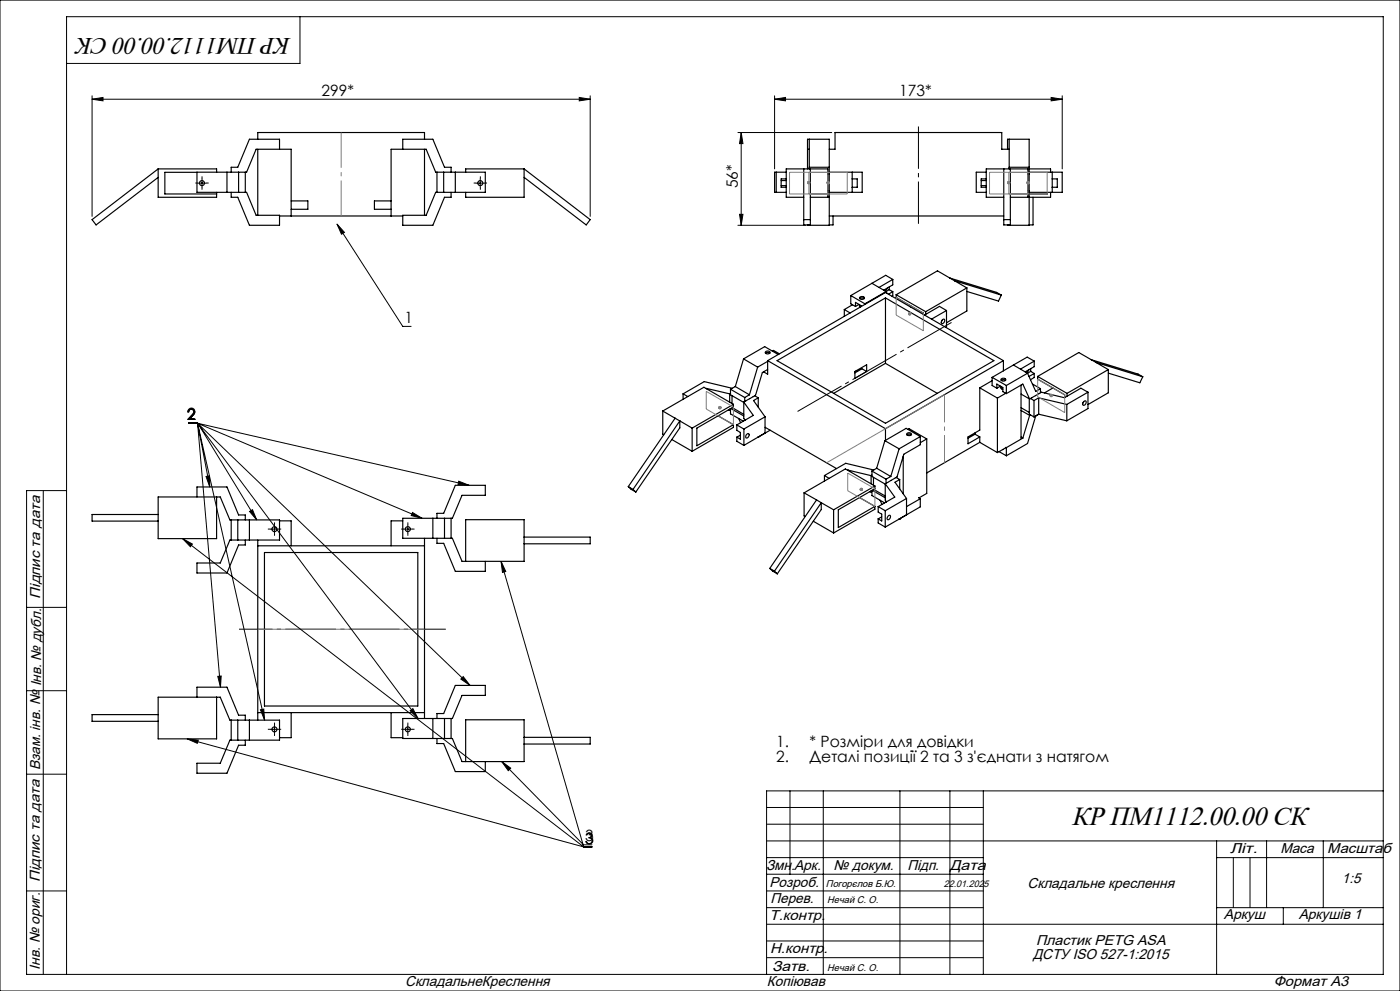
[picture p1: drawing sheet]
<svg xmlns="http://www.w3.org/2000/svg" width="420mm" height="297mm" viewBox="0 0 420 297" stroke-linecap="round" stroke-linejoin="round" font-family="sans-serif">
<g fill="none" stroke="#000" stroke-width=".35">
<path d="M47.4 50.6v8.5h17.6v-1.5M47.4 50.6h17.6v1M47.4 50.6l-19.8 15.2 1.2 1.6 18.6-14.2M59.1 51.6h-9.6v6.5h15.5M68.1 51.6v6M69.4 57.6v1.5h1.9l3.5 8.4h9.1v-3h-7.1l-2.8-6.9h-14.9v-6h14.9l2.8-6.9h10.5v20M71.6 51.6v6M73.6 51.6v6M77.3 41.7v-2h50.1v2M77.3 44.7v19.8M83.9 44.7v-3h-9.1l-3.5 8.4h-1.9v1.5M120.8 44.7v-3h9.1l3.4 8.4h2v1.5"/>
<path d="M127.4 44.7v19.8M131.1 51.6v6M133.1 51.6v6M135.3 57.6v1.5h-2l-3.4 8.4h-9.1v-3h7l2.9-6.9h14.9v-6h-14.9l-2.9-6.9h-10.5v20M136.6 51.6v6M157.2 50.6v8.5h-17.5v-1.5M157.2 50.6h-17.5v1M157.2 50.6l19.9 15.2-1.2 1.6-18.7-14.2M232.9 51.6v6M234.4 54.1h1.5M234.4 55.6h1.5M235.9 51.6h-3.5v6h3.5"/>
<path d="M235.9 53.6h-1.5v2.5h1.5M241.1 59.1h-5.2v-8.5h12.5v8.5M241.1 50.6v16.8h2v-16.8M242.3 50.6v-8.9h6.5v25.8l-6.5-.1M242.3 44.7h.5M242.8 50.1h6M242.8 41.7v8.9M243.1 59.1h5.7M248.4 52.1h.4M248.4 57.1h.4M248.8 51.6h9.9v6h-9.9M248.8 44.7h1.7v-5h50v5h2.3"/>
<path d="M255.7 53.6h1.5v2.5h-1.5M255.7 51.6v6M294.4 54.1h1.5M294.4 55.6h1.5M295.9 51.6h-3v6h3M295.9 53.6h-1.5v2.5h1.5M301.1 59.1h-5.2v-8.5h12.5v8.5M301.1 50.6v16.8h2v-16.8M302.3 44.7v-3h6.5v25.8l-6.5-.1M302.8 50.1h6M302.8 41.7v8.9M308.4 52.1h.4"/>
<path d="M308.4 57.1h.4M308.8 50.6h6.4v1M308.8 51.6h9.9v6h-9.9M309.9 59.1v8.3h-1.1M314.1 57.6v.5h-5.3M315.2 57.6v1.5h-12.1M315.7 53.6h1.5v2.5h-1.5M315.7 51.6v6M83.9 64.7h36.9M87.3 60.2h5.1v2.5h-5.1M117.3 60.2h-5v2.5h5M241.1 65.8h2"/>
<path d="M242.8 67.4v.1M248.8 64.7h52.3M249.9 64.7v2.7h-1.1M301.1 65.8h2M302.8 67.4v.1M253.3 92.8l1.8 1M253.3 92.8v2M255.2 88.6l4.3 2.4M255.2 88.6v2.4l1.4 .9M255.8 91.3l-2.5 1.5M256.6 91.9v-1.3l1.8 1v.3M257.7 91.2l-1.1 .7"/>
<path d="M257.8 91.3l.3 .8M257.9 89.1a.78 .78 0 0 1 .8-.3 .78 .78 0 0 1 .6 .7 .78 .78 0 0 1-.8 .3 .78 .78 0 0 1-.6-.7zM257.9 89.5l.7-.2 .7 .2M259.5 91v.2M261.6 84.9l4.2 2.5M265.6 89.3v19.6M265.8 87.4l-6.3 3.6M265.8 87.4l.3 .5M266.2 86.3a.63 .63 0 0 1-.3 .7 .63 .63 0 0 1-.7-.1M266.8 86.8l-1 .6M266.8 86v.8M266.8 86.8l1 .6"/>
<path d="M267.8 83.7l-4.1 2.4M267.8 83.7l-2.1-1.2-10.5 6.1M267.8 87.4l-1.3 .8M267.8 83.7v1.7l-2.7 1.6M267.8 87.4v1.2l-.2 .2M268.9 88.3v.8l8.1 4.7v.4M268.9 88.3l8.8 5.1M273.4 91.8l-.3 .2M277.7 93.4v.8M282.7 95.9l-.3 .4M282.9 95.7l.2-.1a.69 .69 0 0 1 .2 .9 .69 .69 0 0 1-.9 .3l.1-.7zM284 93.1l-2.2-1.3-4.4 2.6"/>
<path d="M284 93.1l-4.5 2.5M284 93.1v4.9l-.3 .1M284.9 83.3l1.4 .8M284.9 83.3l-3.7-2.1-12.3 7.1M284.9 83.3l14.1 4.3 1.4 .8M286.3 84.1l3.8 2.2M286.3 84.1l14.1 4.3M290.1 86.3l-12.4 7.1M290.1 86.3v6.9l-6.1 3.5M290.1 87.3l9.4 2.9 .9-1.8M204.9 118l1.4 .8M204.9 118v1.7"/>
<path d="M212 116.4l6.9 1.6M212 116.4h-.1M212 116.4v.1M218.9 118v2.5M219.1 117.9l-.2 .1M219.1 116.7l4.3 2.4M219.1 116.7v1.6l4 2.3M219.6 118.6v2.3M219.7 116.4l-8.4-2-6.4 3.6M220.6 115.8l4.2 2.5M220.6 115.8l-1.5 .9M223.1 107.6l4.2 2.4"/>
<path d="M223.1 107.6l-2.5 8.2M223.4 119.1v1.3M224.8 118.3l-1.4 .8M226.4 118.6l1.1 .6M227.3 110l-2.5 8.3M227.5 119.2l-1.4 .8 3.4 4.9M227.5 119.2v2.8M229.6 105.8l.7-.2 .7 .2M229.8 105.3l.5-.1 .7 .3a.69 .69 0 0 1-.7 .6 .69 .69 0 0 1-.7-.6zM230.3 110.7l-1.6 1-2 6.8-3.6 2M230.3 108.3l-3 1.7M230.3 108.1v4l-1.2-.7"/>
<path d="M230.3 108.1l35.3 20.4M230.3 108.1l35.3-20.4 35.4 20.4M231.7 105.2l.4-.2 1.7 1M233.1 108.1l32.5-18.8 32.6 18.8-32.6 18.8zM233.5 106.3l-4.1-2.4-6.3 3.7M256.5 111.3l3.5-2v2l-3.5 2.1zM256.8 111.2l.4 .1M260 111.3l-1.4-.8-2.1 1.3M265.6 108.9l-15.5 9M265.6 108.9l15.6 9M293.9 116.2v12.7l-3.5 2v2.1l3.5-2.1M293.9 116.2l5.3 3.1"/>
<path d="M297.6 113.1l4.3 2.4M297.6 113.1v2.4l1.4 .8M297.6 114.1l-3.7 2.1M299 116.3v-1.2l1.8 1v1.3l1.1 .6M299.2 119.3v16.3M300.1 115.7l-1.1 .6M300.2 115.8l.1 .6 .5 .3M300.3 113.6a.75 .75 0 0 1 .8-.3 .75 .75 0 0 1 .6 .6 .75 .75 0 0 1-.8 .4 .75 .75 0 0 1-.6-.7zM300.4 114l.6-.2 .7 .2M301 108.1l-35.4 20.4M301 108.1v3.1M301.7 117.9l-2.5 1.4"/>
<path d="M301.9 115.5v2.5M301.9 118l4.9-2.9 2.1 4.5M304 109.4l-6.4 3.7M304 109.4l4.3 2.5M306.3 118.1l2.6 1.5M306.3 115.4v16M308.3 111.9l-6.4 3.6M308.3 111.9l2.4 5.4 1.4-.8M308.6 110.8l-.4 .7-.5-.1M308.8 119.5v4.6l1.4 .9M309.1 119.4l1.1 .6M309.2 111.3l-.9 .6"/>
<path d="M309.2 110.5v.8M309.2 111.3l1.1 .6M309.7 115.1l2.4 1.4M310.3 108.2l-4.2 2.4M310.3 108.2l-2.1-1.2-4.2 2.4M310.3 111.9l-1.6 .9M310.3 108.2v1.7l-2.7 1.5M310.3 111.9v1.2l-1.2 .7M311.3 112.8l8.8 5.1M311.3 112.8v.8l8.1 4.7v.8M311.6 119.2l8.4 2M311.6 119.2l-1.4 .8"/>
<path d="M311.6 119.2v4.9M312.1 116.5v1.2M315.9 116.3l-2.6 1.5M320.1 117.9v.8M326.4 117.5l-2.1-1.2-5 2.9-6.9-1.7-3.5 2.1M326.4 117.5l-6.4 3.7M326.4 117.5v4.9l-6.4 3.7M327.4 107.8l1.4 .8M327.4 107.8l-3.8-2.1-12.3 7.1M327.4 107.8l14 4.3 1.4 .8M328.8 108.6l3.7 2.2M328.8 108.6l14 4.3"/>
<path d="M332.5 110.8l-12.4 7.1M332.5 110.8v6.9l-6.1 3.5M332.5 111.8l9.4 2.9 .9-1.8M198.8 123.2l3.7 2.1M198.8 123.2v6.9l.3 .2M201.5 131.7l6.1 3.6M202.5 125.3l-14 20.5M202.5 125.3l1.4 .8M203.9 126.1l-14 20.6M203.9 126.1v2.1l-13.2 19.3M203.9 126.1l3.7 2.2M207.6 128.3v7"/>
<path d="M215.4 124.6l4.6 2.7M218.5 122.9h.4M218.9 122.6v.3M219.1 122.8l-.2 .1M219.1 122.5v1.5l3.9 2.2M219.3 122.4l3.8 2.3M219.7 122.2l3.4 2M220 121.2l-8.8-5.1-12.4 7.1M220 127.3v.8l-12.4 7.2M220 121.2l-12.4 7.1M220 121.2v.8l-10.9 6.3v5.3l10.9-6.3M221.1 127.3l2.1 1.3"/>
<path d="M221.1 131v1.3l2.1 1.2M221.1 127.3v1.7l1 .6v2l-1-.6M221.6 125.4l.6 1.3M222.1 130.4l-1 .6M223.1 120.5l2.9 4-4.9 2.8M223.1 120.5v4.9l.4 .5M223.2 128.6v4.9M223.4 125.8v.2M224 130.2l.4-.3a.71 .71 0 0 1 .2 .9 .71 .71 0 0 1-.9 .3zM227.3 131.1h.1M229.5 124.9l-6.3 3.7M229.5 124.9v4.9l-6.3 3.7"/>
<path d="M229.5 128.1l21.5 12.3M231 128.9l-3.7 2.2M265.5 132.1l4.2 2.4M265.5 132.1l-2.5 8.2M265.6 128.5v3.5M269.7 134.5l-2.5 8.3M271 136.7v11.3M272 130a.75 .75 0 0 1 .8-.4 .75 .75 0 0 1 .6 .7 .76 .76 0 0 1-.8 .3 .76 .76 0 0 1-.6-.6zM272.1 130.3l.6-.2 .7 .2M272.4 128.7l.3-.2 5.3 3M276.1 130.8v2.5l-5 2.8-2 6.8-3.5 2.1M276.1 130.8l-6.4 3.7"/>
<path d="M276.1 130.8l-4.2-2.4-6.4 3.7M278 131.5l-1.9 1.2M278 131.5v16.4l-2.3 1.3M292.5 130.1l1.4 .8M292.5 129.7v.4M292.5 130.1l-2.1 1.2M293.9 130.9v1.7M293.9 132.6l-15.9 9.1M293.9 132.6l5.3 3M299.7 135.4l2.2 1.2M300.8 134.7v.1M301.7 134.1l.2 .1"/>
<path d="M301.7 134.2l-2.5 1.4M301.9 134.2v2.4M306.3 122.2l2.5 1.4M306.3 131l.5 .3M306.3 123l2.6 1.5M306.8 131.3l-4.9 2.9M308.9 124.5l-2.1 6.8M309.1 124.3l-.2 .2M310.2 120v5M311.6 124.1l-.9 .5-2.4 8.3-6.4 3.7M311.6 124.1l8.4 2M311.6 124.1l-1.4 .9"/>
<path d="M320 121.2v4.9M325.1 120.4l-.3 .4M325.1 120.4l.4-.3a.7 .7 0 0 1 .2 .9 .7 .7 0 0 1-.9 .3zM47.4 154.2h-19.8v2h19.8M59.1 148.9v-3h9l3.5 8.4h2v1.5M65 148.9v12.5h-17.6v-12.5h18.7l2.9 6.9h14.9v6.1h-14.9l-2.9 6.8h-7v3h9l3.5-8.4h2v-1.4M69.4 155.8v6.1M71.3 155.8v6.1M74.8 155.8v6.1M83.9 156.1h3.4v7.5M120.8 156.1h-3.5v7.5M129.9 155.3v6"/>
<path d="M131.1 155.3v-1.5h2l3.5-8.4h9v3h-7l-2.9 6.9h-14.9v6h14.9l2.9 6.9h18.6v-12.5h-17.5v12.5M133.4 155.3v6M135.3 155.3v6M188.5 145.8l1.4 .9M188.5 145.8l.8 .8 1.4 .9M189.9 146.7l.8 .8M241.2 147.7l3.8 2.1M241.2 147.7v6.9l.3 .2M244 156.2l6.1 3.5M245 149.8l-14.1 20.6M245 149.8l1.4 .9M246.4 150.7l-14.1 20.5"/>
<path d="M246.4 150.7v2l-13.2 19.3M246.4 150.7l3.7 2.1M247.3 142.5l1.4 .9M247.3 142.5v1.7M250.1 152.8v6.9M254.4 140.9l6.9 1.7M254.4 140.9l-.1 .1M254.4 140.9v.1M257.8 149.1l4.7 2.7M260.9 147.4l.4 .1M261.3 142.6v2.4M261.3 147.1v.4"/>
<path d="M261.6 141.2l4.2 2.4M261.6 141.2v1.6l4 2.3M261.6 147v1.5l3.8 2.2M261.6 142.4l-.3 .2M261.6 147.3l-.3 .2M261.7 146.9l3.9 2.3M262 143v2.4M262.1 146.7l3.5 2M262.1 140.9l-8.4-2.1-6.4 3.7M262.5 145.7l-8.9-5.2-12.4 7.2M262.5 145.7l-12.4 7.1M262.5 151.8v.8l-12.4 7.1"/>
<path d="M262.5 145.7v.8l-11 6.3v5.3l11-6.3M263 140.3l4.2 2.5M263 140.3l-1.4 .9M263.5 151.8l2.1 1.3M263.5 155.5v1.2l2.1 1.3M263.5 151.8v1.7l1 .6v2l-1-.6M264 149.9l.6 1.3M264.5 154.9l-1 .6M265.6 145l2.8 4-4.9 2.8M265.6 145v4.9l.3 .5M265.6 153.1v4.9M265.8 143.6v1.2"/>
<path d="M265.8 150.3v.2M266.5 154.7l.3-.3a.69 .69 0 0 1 .2 .9 .69 .69 0 0 1-.8 .3zM267.2 142.8l-1.4 .8M268.9 143.1l1 .6M269.7 155.6h.1M269.9 143.7l-1.4 .8 3.5 4.9M269.9 143.7v2.8M272 149.4l-6.4 3.7M272 149.4v4.9l-6.4 3.7M275.6 149.2l.5 .3M276.1 149.5l-4.1 2.3M276.1 149.5v2.4l-6.4 3.7"/>
<path d="M77.3 161.9v53.9M77.3 163.6h50.1M79.3 165.6h46v46h-46zM127.4 161.3v54M131.1 161.3v1.5h2l3.5 8.4h9v-3M157.2 161h19.9v2h-19.9M230.9 170.4l1.4 .8M230.9 170.4l2.3 1.6M232.3 171.2l.9 .8M47.4 214.2h-19.8v2h19.8M59.1 208.9v-3h9l3.5 8.4h2v1.5M65 208.9v12.5h-17.6v-12.5h18.7l2.9 6.9h14.9v6h-14.9l-2.9 6.9h-7v3h9l3.5-8.4h2v-1.5"/>
<path d="M69.4 215.8v6M71.3 215.8v6M74.8 215.8v6M77.3 213.6h50.1M87.3 213.6v7.5h-3.4M117.3 213.6v7.5h3.5M129.9 215.3v6M131.1 215.3v-1.4h2l3.5-8.5h9v3h-7l-2.9 6.9h-14.9v6h14.9l2.9 6.9h18.6v-12.5h-17.5v12.5M133.4 215.3v6M135.3 215.3v6M131.1 221.3v1.5h2l3.5 8.4h9v-3M157.2 221h19.9v2h-19.9"/>
<circle cx="60.6" cy="54.9" r=".76"/>
<circle cx="144.1" cy="54.9" r=".75"/>
<circle cx="82.3" cy="158.6" r=".75"/>
<circle cx="122.3" cy="158.6" r=".74"/>
<circle cx="82.3" cy="218.6" r=".75"/>
<circle cx="122.3" cy="218.6" r=".74"/>
</g>
<g fill="none" stroke="#000" stroke-width=".3">
<path d="M0 0h420v297h-420zM90 5v14h-70M27.6 29.7l3.3-.5v1zM27.6 29.7h149.5M27.6 28.7v36.1M173.8 29.2l3.3 .5-3.3 .5zM177.1 28.7v36.1M221.4 39.7h28.1M222.4 39.7l.5 3.3h-1zM222.4 39.7v27.8M232.4 29.7l3.3-.5v1zM232.4 28.7v21.9"/>
<path d="M232.4 29.7h86.3M315.3 29.2l3.4 .5-3.4 .5zM318.7 28.7v21.9M59.3 54.9h2.5M60.6 53.6v2.5M142.8 54.9h2.5M144.1 53.6v2.5M101.1 67.2l2.2 2.4-.9 .6zM101.1 67.2l19.7 30.6h2.5M221.4 67.5h20.4M221.9 64.2h1l-.5 3.3zM56.6 126.7h2.7l17.7 29.1"/>
<path d="M56.6 126.9h2.7M59.3 126.9l3.6 19M59.3 126.9l6.8 79M59.3 126.9l20.1 88.9M59.3 126.9l81.7 78.5M59.3 126.9l66.1 88.4M59.3 126.9l81.4 18.5M59.3 126.9l67.3 28.4M13 147v145M20 147h-12v145h407v-287h-395v287M61.8 142.8l1-.2 .1 3.3zM74.9 153.3l.8-.6 1.3 3.1z"/>
<path d="M81.1 158.6h2.5M82.3 157.3v2.5M121.1 158.6h2.5M122.3 157.3v2.5M123.8 153.6l2.8 1.7-3.2-.8zM137.6 144.2l3.1 1.2-3.3-.2zM54.8 161.4l120.3 92.4M54.8 161.4l2.9 1.7-.6 .8zM150.3 168.2l1.4 3.1-1 .3zM150.3 168.2l24.8 85.6M8 182h12M8 207h12"/>
<path d="M65.3 202.7l1.1-.1-.3 3.3zM78.1 212.7l1-.2 .3 3.3zM81.1 218.6h2.5M82.3 217.3v2.5M121.1 218.6h2.5M122.3 217.3v2.5M123 213l.9-.6 1.5 2.9zM139 202.8l2 2.6-2.7-1.9zM8 232h12M56.2 221.4l3.3 .4-.3 1zM56.2 221.4l118.9 32.4M150.5 228.2l24.5 25h2.6"/>
<path d="M150.5 228.2l2.7 2-.7 .8zM237 237v25M247 237v55M270 237v55M285 237v55M295 237v55M415 237h-185v55M175.1 253.8h2.5M230 257h65M230 242h65M230 247h65M365 257h50"/>
<path d="M365 252v40M370 257v15M375 257v15M380 252v20M397 252v20M415 252h-185M8 267h12M230 262h65M230 267h65M230 272h65M365 272h50M385 272v5"/>
<path d="M415 277h-185M230 282h65M230 287h65"/>
</g>
<g fill="none" stroke="#808080" stroke-width=".3">
<path d="M236.9 51.6h17.3v6.5h-17.3zM242.1 54.7h1M242.3 54.4l.7 .7M242.6 54.3v.9M242.7 51.6v6.5M243 54.4l-.7 .7M247.9 54.7h1M248.1 54.4l.7 .7M248.4 51.6v6.5M248.4 54.3v.9M248.8 54.4l-.7 .7M296.9 51.6h17.2v6.5h-17.2z"/>
<path d="M302.1 54.7h1M302.3 54.4l.7 .7M302.6 51.6v6.5M303 54.4l-.7 .7M307.9 54.7h1M308 54.4l.8 .7M308.4 51.6v6.5M308.8 54.4l-.8 .7M268.9 89.1l8.1 4.7v5.3l-8.1-4.7zM272.4 94h1M272.6 93.7l.7 .7M272.9 93.5v1"/>
<path d="M273.3 93.7l-.7 .7M211.9 117.3l8.1 4.7v5.3l-8.1-4.7zM283.3 118.3l-35.3 20.4M311.3 113.6l8.1 4.7v5.3l-8.1-4.7zM314.9 118.5h.9M315 118.2l.7 .7M315.3 118v1M315.7 118.2l-.7 .7M215.5 122.2h1M215.6 121.8l.7 .7M216 121.7v1M216.3 121.8l-.7 .7"/>
<path d="M254.3 141.8l8.2 4.7v5.3l-8.2-4.7zM257.9 146.7h1M258 146.3l.7 .7M258.4 146.2v1M258.7 146.3l-.7 .7M77.3 188.6h50.1"/>
</g>
<path d="M238.7 123.6l47.3-27.3" fill="none" stroke="#000" stroke-width=".3" stroke-dasharray="15.2 1.3 1.3 1.3" stroke-dashoffset="-.6" stroke-linecap="butt"/>
<path d="M275.5 37.9v29.2" fill="none" stroke="#000" stroke-width=".3" stroke-dasharray="15.2 1.3 1.3 1.3" stroke-dashoffset="2.6" stroke-linecap="butt"/>
<path d="M71.7 188.6h62" fill="none" stroke="#000" stroke-width=".3" stroke-dasharray="15.2 1.3 1.3 1.3" stroke-dashoffset="5.2" stroke-linecap="butt"/>
<g fill="none" stroke="#000" stroke-width=".3" stroke-dasharray="15.2 1.3 1.3 1.3" stroke-linecap="butt">
<path d="M59.4 54.9h-.8M60.6 53.6v-.7M60.6 56.1v.8M61.9 54.9h.7M142.9 54.9h-.8M144.1 53.6v-.7M144.1 56.1v.8M145.4 54.9h.7M81.1 158.6h-.7M82.4 157.3v-.7M82.4 159.8v.8M83.6 158.6h.8"/>
<path d="M121.1 158.6h-.7M122.4 157.3v-.7M122.4 159.8v.8M123.6 158.6h.8M81.1 218.6h-.7M82.4 217.3v-.7M82.4 219.8v.8M83.6 218.6h.8M121.1 218.6h-.7M122.4 217.3v-.7M122.4 219.8v.8M123.6 218.6h.8"/>
</g>
<path d="M283.3 118.3v20.4" fill="none" stroke="#808080" stroke-width=".3" stroke-dasharray="15.2 1.3 1.3 1.3" stroke-dashoffset="6.9" stroke-linecap="butt"/>
<path d="M102.4 39.7v25" fill="none" stroke="#808080" stroke-width=".3" stroke-dasharray="15.2 1.3 1.3 1.3" stroke-dashoffset="4.6" stroke-linecap="butt"/>
<g fill="#000">
<path d="M27.6 29.7l3.3-.5v1zM173.8 29.2l3.3 .5-3.3 .5z"/>
<path d="M232.4 29.7l3.3-.5v1zM315.3 29.2l3.4 .5-3.4 .5z"/>
<path d="M101.1 67.2l2.2 2.4-.9 .6zM74.9 153.3l.8-.6 1.3 3.1zM61.8 142.8l1-.2 .1 3.3zM65.3 202.7l1.1-.1-.3 3.3zM78.1 212.7l1-.2 .3 3.3zM139 202.8l2 2.6-2.7-1.9zM123 213l.9-.6 1.5 2.9zM137.6 144.2l3.1 1.2-3.3-.2zM123.8 153.6l2.8 1.7-3.2-.8zM150.3 168.2l1.4 3.1-1 .3zM54.8 161.4l2.9 1.7-.6 .8zM56.2 221.4l3.3 .4-.3 1zM150.5 228.2l2.7 2-.7 .8z"/>
<path d="M221.9 64.2h1l-.5 3.3zM222.4 39.7l.5 3.3h-1z"/>
</g>
<text font-size="8" x="321.5" y="247.3">КР ПМ1112.00.00 СК</text>
<text font-size="7.3" x="87.3" y="11.3" transform="rotate(-180 87.3 11.3)">КР ПМ1112.00.00 СК</text>
<g font-size="4.7">
<text x="96.5" y="28.7">299*</text>
<text x="269.8" y="28.7">173*</text>
<text x="221.4" y="56.5" transform="rotate(-90 221.4 56.5)">56*</text>
<text x="121.3" y="96.8">1</text>
<text x="56.2" y="125.7">2</text>
<text x="232.9" y="223.9">1.</text>
<text x="242.9" y="223.9">* Розміри для довідки</text>
<text x="232.9" y="228.4">2.</text>
<text x="242.9" y="228.4">Деталі позиції 2 та 3 з'єднати з натягом</text>
<text x="175.5" y="252.2">3</text>
<text x="175.6" y="252.8">3</text>
</g>
<g font-size="4.3">
<text x="12.1" y="179.4" transform="rotate(-90 12.1 179.4)">Підпис та дата</text>
<text x="12.3" y="205.7" transform="rotate(-90 12.3 205.7)">Інв. № дубл.</text>
<text x="12.1" y="230.9" transform="rotate(-90 12.1 230.9)">Взам. інв. №</text>
<text x="369" y="255.6">Літ.</text>
<text x="384.1" y="255.6">Маса</text>
<text x="398.2" y="255.6">Масштаб</text>
<text x="229.8" y="260.9">Змн.Арк.</text>
<text x="250.1" y="260.9">№ докум.</text>
<text x="272.2" y="260.9">Підп.</text>
<text x="284.9" y="260.9">Дата</text>
<text x="11.9" y="264.4" transform="rotate(-90 11.9 264.4)">Підпис та дата</text>
<text x="230.9" y="265.8">Розроб.</text>
<text x="308.3" y="266.2">Складальне креслення</text>
<text x="402.6" y="264.7">1:5</text>
<text x="230.9" y="275.7">Т.контр.</text>
<text x="231.1" y="270.5">Перев.</text>
<text x="367.1" y="275.4">Аркуш</text>
<text x="389.6" y="275.3">Аркушів 1</text>
<text x="231.1" y="285.7">Н.контр.</text>
<text x="309.9" y="287.3">ДСТУ ISO 527-1:2015</text>
<text x="310.8" y="283.3">Пластик PETG ASA</text>
<text x="12" y="290.7" transform="rotate(-90 12 290.7)">Інв. № ориг.</text>
<text x="231.6" y="290.9">Затв.</text>
<text x="121.6" y="295.4">СкладальнеКреслення</text>
<text x="230.1" y="295.4">Копіював</text>
<text x="382.1" y="295.6">Формат А3</text>
</g>
<g font-size="2.9">
<text x="247.8" y="265.7">Погорєлов Б.Ю.</text>
<text x="248.2" y="270.6">Нечай С. О.</text>
<text x="248.2" y="290.9">Нечай С. О.</text>
</g>
<text font-size="2.8" x="283.2" y="265.7">22.01.2025</text>
</svg>
